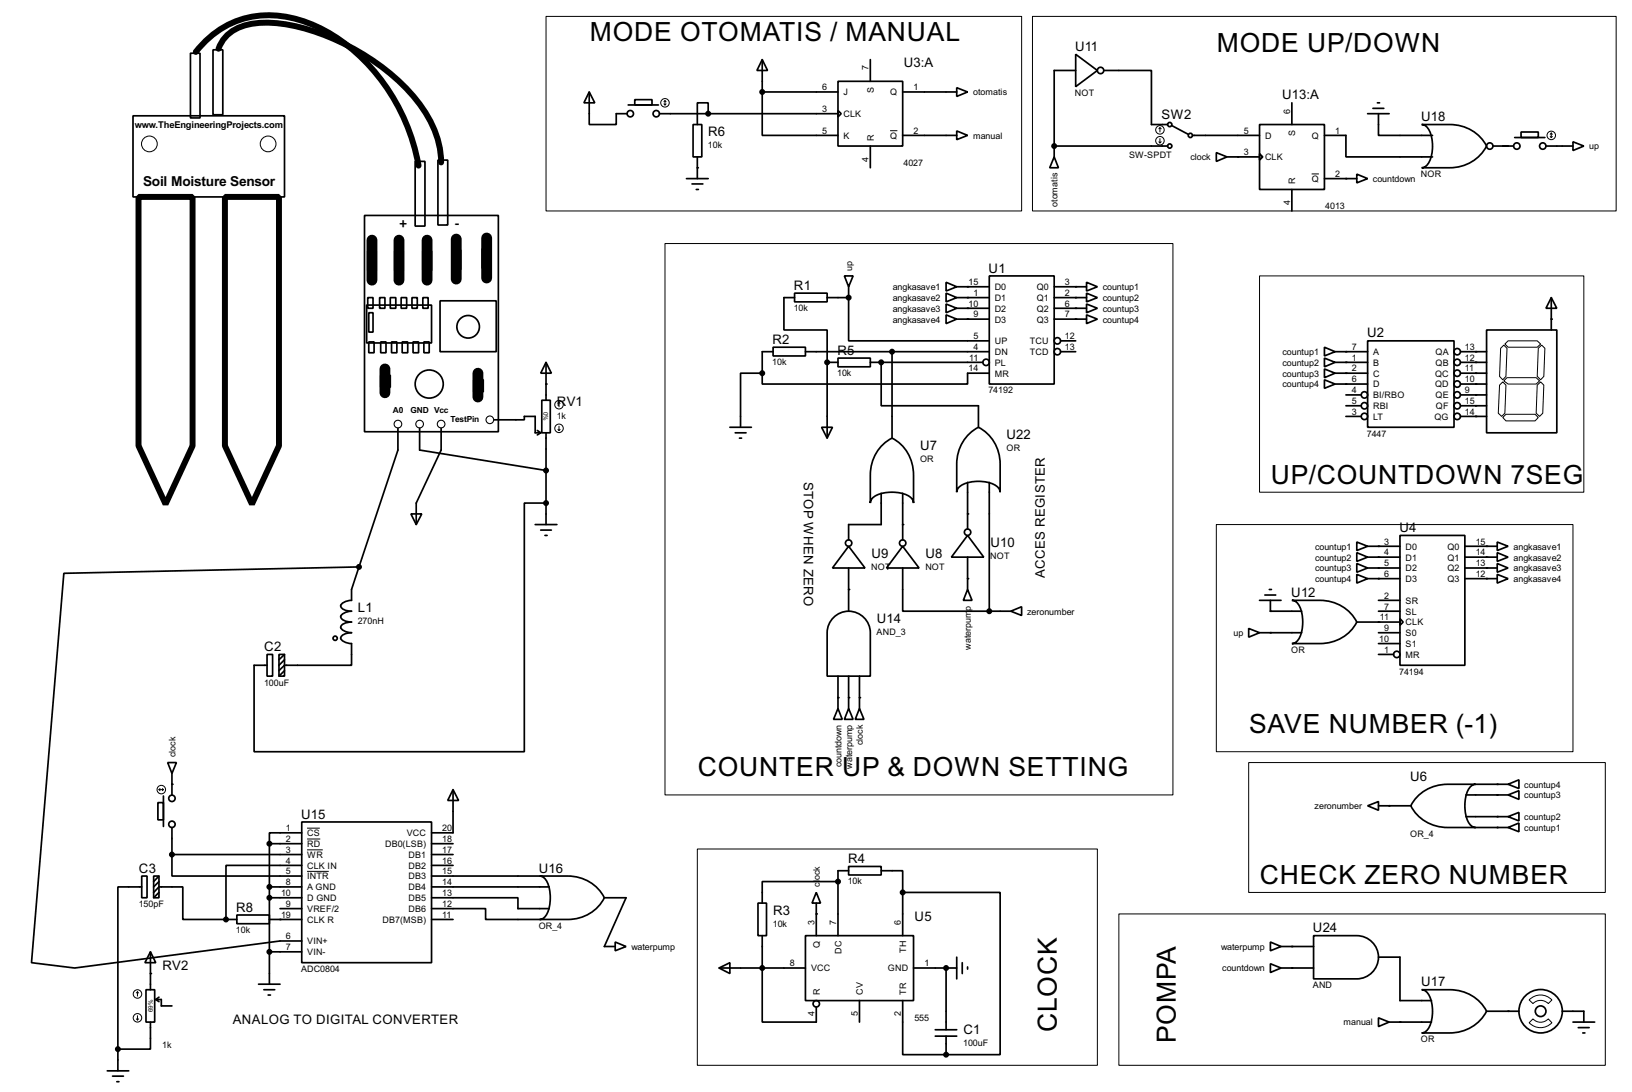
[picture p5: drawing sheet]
<svg xmlns="http://www.w3.org/2000/svg" width="383mm" height="256mm" viewBox="0 0 383 256" stroke-linecap="round" stroke-linejoin="round" font-family="sans-serif">
<g fill="#000">
<circle cx="163.9" cy="39.4" r=".2"/>
<circle cx="247.7" cy="34.3" r=".2"/>
<circle cx="290.9" cy="36.9" r=".2"/>
<circle cx="316.3" cy="42" r=".2"/>
<circle cx="199.4" cy="69.9" r=".2"/>
<circle cx="227.4" cy="72.4" r=".2"/>
<circle cx="227.4" cy="69.9" r=".2"/>
<circle cx="227.4" cy="75" r=".2"/>
<circle cx="227.4" cy="67.4" r=".2"/>
<circle cx="252.8" cy="69.9" r=".2"/>
<circle cx="252.8" cy="67.4" r=".2"/>
<circle cx="252.8" cy="75" r=".2"/>
<circle cx="252.8" cy="72.4" r=".2"/>
<circle cx="364.5" cy="75" r=".2"/>
<circle cx="128.3" cy="90.2" r=".2"/>
<circle cx="194.4" cy="85.1" r=".2"/>
<circle cx="207.1" cy="85.1" r=".2"/>
<circle cx="316.3" cy="82.6" r=".2"/>
<circle cx="316.3" cy="90.2" r=".2"/>
<circle cx="316.3" cy="87.7" r=".2"/>
<circle cx="316.3" cy="85.1" r=".2"/>
<circle cx="346.8" cy="82.6" r=".2"/>
<circle cx="346.8" cy="90.2" r=".2"/>
<circle cx="346.8" cy="85.1" r=".2"/>
<circle cx="346.8" cy="92.8" r=".2"/>
<circle cx="346.8" cy="87.7" r=".2"/>
<circle cx="346.8" cy="95.3" r=".2"/>
<circle cx="346.8" cy="97.8" r=".2"/>
<circle cx="199.4" cy="138.5" r=".2"/>
<circle cx="212.1" cy="123.2" r=".2"/>
<circle cx="227.4" cy="120.7" r=".2"/>
<circle cx="227.4" cy="135.9" r=".2"/>
<circle cx="323.9" cy="130.9" r=".2"/>
<circle cx="323.9" cy="133.4" r=".2"/>
<circle cx="323.9" cy="128.3" r=".2"/>
<circle cx="323.9" cy="135.9" r=".2"/>
<circle cx="349.3" cy="133.4" r=".2"/>
<circle cx="349.3" cy="130.9" r=".2"/>
<circle cx="349.3" cy="135.9" r=".2"/>
<circle cx="349.3" cy="128.3" r=".2"/>
<circle cx="298.5" cy="143.6" r=".2"/>
<circle cx="298.5" cy="148.6" r=".2"/>
<circle cx="323.9" cy="146.1" r=".2"/>
<circle cx="196.9" cy="163.9" r=".2"/>
<circle cx="199.4" cy="163.9" r=".2"/>
<circle cx="202" cy="163.9" r=".2"/>
<circle cx="40.4" cy="184.2" r=".2"/>
<circle cx="326.4" cy="189.3" r=".2"/>
<circle cx="351.8" cy="186.7" r=".2"/>
<circle cx="351.8" cy="194.4" r=".2"/>
<circle cx="351.8" cy="184.2" r=".2"/>
<circle cx="351.8" cy="191.8" r=".2"/>
<circle cx="53.1" cy="216" r=".2"/>
<circle cx="65.8" cy="216" r=".2"/>
<circle cx="191.8" cy="214.7" r=".2"/>
<circle cx="35.4" cy="228.7" r=".2"/>
<circle cx="222.3" cy="227.4" r=".2"/>
<circle cx="303.6" cy="227.4" r=".2"/>
<circle cx="303.6" cy="222.3" r=".2"/>
<circle cx="354.4" cy="237.5" r=".2"/>
<circle cx="222.3" cy="247.7" r=".2"/>
<circle cx="329" cy="240.1" r=".2"/>
</g>
<g fill="none" stroke="#000" stroke-width=".4">
<path d="M44.8 12.5h2.2v15.2h-2.2zM50.1 11.7h2.3v15.3h-2.3zM179.1 14l1.3 2.6h-2.5zM179.1 14v7.6M196.9 19.1h15.2v15.2h-15.2zM204.5 14v5.1M252.8 12.8l5.1 3.8-5.1 3.8zM252.8 16.6h-5.1v20.3M259.4 16.6h11.2v12.7h3.8M31.3 27.2h35.6v19.1h-35.6zM97.6 37.9h2.3v15.2h-2.3zM102.9 37.6h2.3v15.3h-2.3z"/>
<path d="M138.5 21.6l1.3 2.6h-2.6zM138.5 21.6v7.7h6.3v-2.6h2.6M147.6 24.7h7.1M149.2 23.4h4v1.3h-4zM155 26.7h41.9M162.9 29.3h2v7.6h-2zM163.9 36.9v5.1M166.4 26.7v-2.5h-2.5v5.1M179.1 21.6v10.2h17.8M179.1 21.6h17.8M196.9 26l.8 .7-.8 .8zM204.5 34.3v5.1"/>
<path d="M212.1 21.6h12.7M212.1 31.8h12.7M224.8 30.8l2.6 1-2.6 1zM224.8 20.6l2.6 1-2.6 1.1zM247.7 36.9l1 2.5h-2zM247.7 34.3h26.7M275.4 29.5l3.8 2.1M280.2 31.8h15.8M285.8 35.9l2.5 1-2.5 1zM288.3 36.9h7.7M296 29.3h15.2v15.2h-15.2zM296 36.1l.7 .8-.7 .7z"/>
<path d="M303.6 24.2v5.1M311.2 31.8h5.1v5.1h20.3M321.4 26.7h5M322.6 25.5h2.6M323.7 24.2h.5M323.9 26.7v5.1h12.7M334.1 29.3h6.6a9.6 9.6 0 0 1 8.6 5 9.6 9.6 0 0 1-8.6 5.1h-6.6a3.2 3.2 0 0 0 2.3-3.1 7.6 7.6 0 0 0-1.3-6.6zM350.8 34.3h4.9M355.9 32.3h7.1M357.4 31h4.1v1.3h-4.1zM363.3 34.3h6.3M369.6 33.3l2.6 1-2.6 1.1z"/>
<path d="M85.7 50.6h31.4v50.8h-31.4zM86.4 59h2v4.6h-2zM92.8 59h2v4.6h-2zM99.4 59h2v4.6h-2zM106.2 58.7h2.1v4.6h-2.1zM113.3 58.5h2.1v4.5h-2.1zM161.3 42h5.1M162.6 43.2h2.6M163.6 44.5h.5M303.6 44.5v5.1M311.2 42h7.6M318.8 40.9l2.6 1.1-2.6 1z"/>
<path d="M86.2 71.7h15.2v8.9h-15.2zM86.4 69.9h1.3v2.5h-1.3zM86.7 73.5h1v4.5h-1zM89.2 69.9h1.3v2.5h-1.3zM91.7 69.9h1.3v2.5h-1.3zM94.3 69.9h1.3v2.5h-1.3zM96.8 69.9h1.3v2.5h-1.3zM99.4 69.9h1.2v2.5h-1.2zM103.4 70.7h13.2v11.9h-13.2zM186.7 68.9h7.7v2h-7.7zM186.7 69.9h-2.5v7.6h10.2v7.6M194.4 69.9h5"/>
<path d="M198.4 64.8h2.1l-1.1 2.6zM199.4 69.9v10.2h33.1M199.4 67.4v2.5M222.3 66.3l2.5 1.1-2.5 1zM222.3 68.9l2.5 1-2.5 1zM222.3 71.4l2.5 1-2.5 1.1zM222.3 74l2.5 1-2.5 1zM224.8 69.9h7.7M224.8 67.4h7.7M224.8 72.4h7.7M224.8 75h7.7M232.5 64.8h15.2v25.4h-15.2z"/>
<path d="M247.7 69.9h7.6M247.7 67.4h7.6M247.7 72.4h7.6M247.7 75h7.6M255.3 74l2.6 1-2.6 1zM255.3 71.4l2.6 1-2.6 1.1zM255.3 68.9l2.6 1-2.6 1zM255.3 66.3l2.6 1.1-2.6 1zM349.3 77.5h16.5v24.2h-16.5zM364.5 69.9l1.3 2.5h-2.5zM364.5 69.9v7.6M86.7 80.3h1.2v2.6h-1.2z"/>
<path d="M89.5 80.3h1.2v2.6h-1.2zM89.5 88.2h2.2v2.8h-2.2zM92 80.3h1.3v2.6h-1.3zM94.5 80.3h1.3v2.6h-1.3zM97.1 80.3h1.3v2.6h-1.3zM99.6 80.3h1.3v2.6h-1.3zM111.3 89.2h2.3v2.8h-2.3zM116.1 98.6h7.1v-.8h2.6v3.9h1.3M127.3 94h2v7.7h-2zM128.3 85.1l1.3 2.6h-2.5zM128.3 85.1v8.9M179.1 87.7h-5.1v12.7"/>
<path d="M179.1 87.7v2.5h48.3v-2.5h5.1M181.7 81.6h7.6v2h-7.6zM181.7 82.6h-2.6v5.1M189.3 82.6h43.2M194.4 85.1v17.8M194.4 85.1h2.5M196.9 84.1h7.6v2.1h-7.6zM204.5 85.1h26.4M207.1 85.1v10.2h22.8v5.1M209.6 82.6v20.3M249.2 82.6h3.6M249.2 80.1h3.6"/>
<path d="M311.2 81.6l2.5 1-2.5 1zM311.2 84.1l2.5 1-2.5 1.1zM311.2 86.7l2.5 1-2.5 1zM311.2 89.2l2.5 1-2.5 1zM313.7 82.6h7.7M313.7 85.1h7.7M313.7 87.7h7.7M313.7 90.2h7.7M316.3 92.8h3.5M316.3 95.3h3.5M316.3 97.8h3.5M321.4 80.1h20.3v20.3h-20.3z"/>
<path d="M343.2 82.6h6.1M343.2 85.1h6.1M343.2 87.7h6.1M343.2 90.2h6.1M343.2 92.8h6.1M343.2 95.3h6.1M343.2 97.8h6.1M93.5 100.6v5.1l-9.1 27.5M98.6 100.6v5.1l29.7 4.8M103.7 100.6v5.1l-5.9 12.5v5M126.3 101.1l.8 .6M127.1 101.7l-.8 .5"/>
<path d="M128.3 118.2h-5.1v58.4h-63.5v-20.3h3.1M128.3 101.7v21.5M171.5 100.4h5.1M172.8 101.7h2.5M173.8 102.9h.5M193.1 100.4h2.5l-1.2 2.5zM207.1 115.9v7.3h-7.7v3.6M207.3 104.5l2.3-1.6a9.5 9.5 0 0 1 5.1 8.7v6.6a3.2 3.2 0 0 0-3.2-2.4 7.8 7.8 0 0 0-6.6 1.3l-.4 1.1v-6.6a9.9 9.9 0 0 1 2.8-7.1zM212.1 115.9v10.9M227.4 113.3v11M227.5 102.2l2.4-1.8a9.6 9.6 0 0 1 5.1 8.6v6.6a3.2 3.2 0 0 0-3.1-2.4 7.7 7.7 0 0 0-6.7 1.4l-.4 1v-6.6a9.9 9.9 0 0 1 2.7-6.8zM232.5 113.3v30.3"/>
<path d="M84.4 133.2l-1.8 5.3v2.5a2.68 2.68 0 0 0-2.5 1.3 2.27 2.27 0 0 0 2.5 1.3 2.68 2.68 0 0 0-2.5 1.2 2.33 2.33 0 0 0 2.5 1.3h-.6a2.03 2.03 0 0 0-1.9 1.3 2.68 2.68 0 0 0 2.5 1.2 2.33 2.33 0 0 0-2.5 1.3 2.68 2.68 0 0 0 2.5 1.3v5.1h-15.7l-1.3 1.2M84.4 133.2l-69.4 1.5-7.6 91.4 10.2 1.3 48.2-6.4h5.1M96.6 120.7h2.5l-1.3 2.5zM125.8 123.2h5.1M127.1 124.5h2.5M128.1 125.8h.5M199.4 128.3l3.9 5.1h-7.7zM199.4 133.4v10.2M212.1 128.3l3.9 5.1h-7.7zM212.1 133.4v10.2h20.4M227.4 138.5l1 2.5h-2zM227.4 125.8l3.8 5.1h-7.6z"/>
<path d="M227.4 130.9v7.6M297.2 139.8h2.6M298.3 138.5h.5M318.8 127.3l2.6 1-2.6 1zM318.8 129.8l2.6 1.1-2.6 1zM318.8 132.4l2.6 1-2.6 1zM318.8 134.9l2.6 1-2.6 1.1zM321.4 128.3h7.6M321.4 130.9h7.6M321.4 133.4h7.6M321.4 135.9h7.6M329 125.8h15.2v30.5h-15.2z"/>
<path d="M344.2 128.3h7.6M344.2 130.9h7.6M344.2 133.4h7.6M344.2 135.9h7.6M351.8 127.3l2.6 1-2.6 1zM351.8 129.8l2.6 1.1-2.6 1zM351.8 132.4l2.6 1-2.6 1zM351.8 134.9l2.6 1-2.6 1.1zM62.8 153.7h1.3v5.1h-1.3zM65.6 153.7h1.3v5.1h-1.3zM66.9 153.7l-1.3 1.3M66.9 155l-1.3 1.3"/>
<path d="M66.9 157.5l-1.3 1.3M195.6 145.4a5.1 5.1 0 0 1 5.6-1.5 5.1 5.1 0 0 1 3.3 4.7v10.2h-10.1v-10.2a5 5 0 0 1 1.2-3.2zM196.9 158.8v7.6M199.4 158.8v7.6M202 158.8v7.6M232.5 143.6h5M237.5 143.6l2.6-1.1v2.1zM293.4 147.6l2.6 1-2.6 1.1zM296 141h5M296 148.6h9.9M298.5 141v2.6h7.4M303.6 141h6.6a9.6 9.6 0 0 1 8.6 5.1 9.5 9.5 0 0 1-8.6 5.1h-6.6a3.2 3.2 0 0 0 2.3-3.2 7.8 7.8 0 0 0-1.3-6.6z"/>
<path d="M318.8 146.1h10.2M323.9 143.6h5.1M323.9 141h5.1M323.9 148.6h5.1M323.9 151.2h5.1M323.9 153.7h3.6M329 145.3l.7 .8-.7 .8zM39.4 179.1h2.1l-1.1 2.6zM196.9 166.4l1 2.6h-2zM199.4 166.4l1.1 2.6h-2.1zM202 166.4l1 2.6h-2zM37.1 188.5h1.3v4.1h-1.3z"/>
<path d="M38.4 187v7.1M40.4 181.7v5M40.4 194.4v6.3M63.3 198.2v33M63.3 198.2h7.6M70.9 193.1h30.5v33h-30.5zM70.9 195.6h-7.6v2.6M101.4 198.2h5.1M106.5 185.5l1.3 2.5h-2.6zM106.5 185.5v10.1h-5.1M321.4 189.3l2.5-1v2zM323.9 189.3h7.6"/>
<path d="M333.3 186.8a9.9 9.9 0 0 1 6.9-2.6h6.6a3.1 3.1 0 0 0-2.4 3.1 7.8 7.8 0 0 0 1.3 6.6l1.1 .5h-6.6a9.6 9.6 0 0 1-8.7-5.1l.5-.9zM344.5 191.8h9.9M344.5 186.7h9.9M346.8 194.4h7.6M346.8 184.2h7.6M354.4 194.4l2.5-1.1v2.1zM354.4 191.8l2.5-1v2zM354.4 186.7l2.5-1v2.1zM354.4 184.2l2.5-1v2zM33.3 205.8h1.3v5.1h-1.3zM33.3 208.3h-5.6v38.1M36.1 205.8h1.3v5.1h-1.3z"/>
<path d="M36.1 209.6l1.3-1.3h5.6v7.7h10.1M37.4 205.8l-1.3 1.3M37.4 207.1l-1.3 1.2M37.4 209.6l-1.3 1.3M40.4 200.7v5.1h30.5M40.4 200.7h30.5M53.1 216h2.6M55.7 214.9h7.6v2.1h-7.6zM63.3 210.9h7.6M63.3 208.3h7.6M63.3 216h7.6M65.8 213.4h5.1"/>
<path d="M70.9 203.3h-17.8v12.7M101.4 210.9h20.3v2.5h7.4M101.4 213.4h12.7v2.6h12.7M101.4 208.3h27.7M101.4 200.7h5.1M101.4 205.8h25.4M101.4 216h5.1M101.4 203.3h5.1M126.8 205.8h6.6a9.5 9.5 0 0 1 8.6 5.1 9.5 9.5 0 0 1-8.6 5.1h-6.6a3.2 3.2 0 0 0 2.3-3.2 7.9 7.9 0 0 0-1.3-6.6zM142 210.9h5.1l-5.1 11.4h2.6M178.1 212.1h2v7.7h-2zM179.1 219.8v20.3h12.7v-3.6"/>
<path d="M189.3 219.8h25.4v15.2h-25.4zM191.8 209.6l1 2.5h-2zM191.8 212.1v7.7M196.9 207.1h-17.8v5M199.4 203.5h7.7v2h-7.7zM199.4 204.5h-2.5v15.3M207.1 204.5h5v5.1M212.1 209.6h22.9v38.1h-12.7M212.1 209.6v10.2M308.7 219.8h10.1a5.1 5.1 0 0 1 5.1 5 5.1 5.1 0 0 1-5.1 5.1h-10.1zM34.3 232.5h2.1v7.6h-2.1zM35.4 223.6l1.2 2.5h-2.5z"/>
<path d="M35.4 223.6v8.9M36.6 234.8l.8 .5M36.6 234.8h1.3v1.5h2.5M37.4 234.2l-.8 .6M60.8 231.2h5M62 232.5h2.6M63 233.7h.6M63.3 223.6h7.6M144.6 221.3l2.5 1-2.5 1zM169 227.4l2.5-1.3v2.6zM169 227.4h20.3M202 235v5.1"/>
<path d="M212.1 235v12.7h10.2M214.7 227.4h10.1M222.3 227.4v14.5M224.8 224.8v5.1M226.1 226.1v2.6M227.4 227.1v.5M298.5 226.4l2.5 1-2.5 1zM298.5 221.3l2.5 1-2.5 1zM301 227.4h7.7M301 222.3h7.7M323.9 239.1l2.5 1-2.5 1zM323.9 224.8h5.1v10.2h7.4"/>
<path d="M334.1 232.5h6.6a9.6 9.6 0 0 1 8.6 5 9.6 9.6 0 0 1-8.6 5.1h-6.6a3.2 3.2 0 0 0 2.3-3.1 7.6 7.6 0 0 0-1.3-6.6zM349.3 237.5h7.6M367.1 237.5h5.1v2.6M25.2 251.5h5.1M26.5 252.8h2.5M27.5 254.1h.5M27.7 246.4v5.1M35.4 240.1v6.3h-7.7M219.8 241.9h5M219.8 243.4h5M222.3 243.4v4.3M326.4 240.1h10"/>
<path d="M369.6 240.1h5.1M370.9 241.4h2.5M371.9 242.6h.5"/>
<circle cx="258.6" cy="16.6" r=".75"/>
<circle cx="148.1" cy="26.7" r=".75"/>
<circle cx="154.2" cy="26.7" r=".75"/>
<circle cx="274.8" cy="29.3" r=".5"/>
<circle cx="274.8" cy="34.3" r=".5"/>
<circle cx="279.7" cy="31.8" r=".5"/>
<circle cx="350" cy="34.3" r=".75"/>
<circle cx="356.4" cy="34.3" r=".75"/>
<circle cx="362.5" cy="34.3" r=".75"/>
<circle cx="110" cy="76.8" r="2.65"/>
<circle cx="100.8" cy="90.2" r="3.3"/>
<circle cx="231.7" cy="85.1" r=".75"/>
<circle cx="248.4" cy="82.6" r=".75"/>
<circle cx="248.4" cy="80.1" r=".75"/>
<circle cx="320.6" cy="95.3" r=".75"/>
<circle cx="320.6" cy="92.8" r=".75"/>
<circle cx="320.6" cy="97.8" r=".75"/>
<circle cx="342.4" cy="90.2" r=".75"/>
<circle cx="342.4" cy="92.8" r=".75"/>
<circle cx="342.4" cy="97.8" r=".75"/>
<circle cx="342.4" cy="95.3" r=".75"/>
<circle cx="342.4" cy="85.1" r=".75"/>
<circle cx="342.4" cy="82.6" r=".75"/>
<circle cx="342.4" cy="87.7" r=".75"/>
<circle cx="199.4" cy="127.6" r=".75"/>
<circle cx="212.1" cy="127.6" r=".75"/>
<circle cx="227.3" cy="125" r=".75"/>
<circle cx="78.7" cy="149.9" r=".5"/>
<circle cx="328.2" cy="153.7" r=".75"/>
<circle cx="40.4" cy="193.6" r=".75"/>
<circle cx="40.4" cy="187.5" r=".75"/>
<circle cx="191.8" cy="235.8" r=".75"/>
<circle cx="362" cy="237.5" r="5.1"/>
<circle cx="362" cy="237.5" r="1.25"/>
</g>
<g fill="#000" stroke="#000" stroke-width=".4">
<circle cx="166.4" cy="26.7" r=".5"/>
<circle cx="179.1" cy="21.6" r=".5"/>
<circle cx="247.7" cy="34.3" r=".5"/>
<circle cx="199.4" cy="69.9" r=".5"/>
<circle cx="179.1" cy="87.7" r=".5"/>
<circle cx="194.3" cy="85.1" r=".5"/>
<circle cx="207" cy="85.1" r=".5"/>
<circle cx="209.6" cy="82.6" r=".5"/>
<circle cx="128.3" cy="118.2" r=".5"/>
<circle cx="128.3" cy="110.5" r=".5"/>
<circle cx="84.3" cy="133.2" r=".5"/>
<circle cx="232.4" cy="143.6" r=".5"/>
<circle cx="63.3" cy="198.2" r=".5"/>
<circle cx="40.4" cy="200.7" r=".5"/>
<circle cx="53.1" cy="216" r=".5"/>
<circle cx="63.3" cy="210.9" r=".5"/>
<circle cx="63.3" cy="208.3" r=".5"/>
<circle cx="196.9" cy="207.1" r=".5"/>
<circle cx="212.1" cy="209.6" r=".5"/>
<circle cx="63.3" cy="223.6" r=".5"/>
<circle cx="179.1" cy="227.4" r=".5"/>
<circle cx="222.3" cy="227.4" r=".5"/>
<circle cx="27.7" cy="246.4" r=".5"/>
<circle cx="222.3" cy="247.7" r=".5"/>
</g>
<g fill="none" stroke="#000" stroke-width=".23">
<path d="M128.3 3.9h111.8v45.7h-111.8zM242.6 3.9h137.2v45.7h-137.2zM156 24.4l.3 .3M156.3 23.7v1M156.3 23.7l-.3 .2M156.3 23.7l.2 .2M156.5 24.4l-.2 .3M209.2 30.7h1.7M272.3 33.3l.3 .3M272.6 30l.3 .3M272.6 30l-.3 .3M272.6 30v1"/>
<path d="M272.6 32.6v1M272.9 33.3l-.3 .3M364.3 32.1l.2 .2M364.5 31.3v1M364.5 31.3l-.2 .3M364.5 31.3l.3 .3M364.8 32.1l-.3 .2M156.3 57.2h119.3v129.5h-119.3zM308.2 40.9h1.7M296 64.8h76.2v50.8h-76.2zM131.4 94.5l.2 .3M131.4 94.5l-.3 .3"/>
<path d="M131.4 94.5v1.1M352.4 90.5l.7-.8 .8 .8-.3 6.6-.7 .7-.8-.7zM353.1 98.1l.8-.8h6.8l.8 .8-.8 .8h-6.8zM353.4 81.1l.7 .7-.2 6.6-.8 .8-.7-.8 .2-6.6zM353.6 80.8l.8-.7h6.8l.8 .7-.8 .8h-6.8zM354.1 88.7h6.9l.8 .8-.8 .7h-6.6l-1-.7zM361.2 90.5l.8-.8 .8 .8-.3 6.6-.7 .7-.8-.7zM361.5 81.8l.8-.7 .7 .7-.2 6.6-.8 .8-.8-.8zM131.1 100.9l.3 .2M131.4 100.1v1M131.6 100.9l-.2 .2M285.8 123.2h83.8v53.4h-83.8z"/>
<path d="M293.4 179.1h83.8v30.5h-83.8zM37.4 185.5h1M37.4 185.5l.2 .2M37.6 185.2l-.2 .3M38.2 185.2l.2 .3M38.4 185.5l-.2 .2M72.2 197.1h3.1M72.2 199.6h3.7M72.2 194.5h3M163.9 199.4h94v50.8h-94zM72.2 204.7h5.1M262.9 214.7h114.3v35.5h-114.3z"/>
<path d="M32.1 239.3l.2 .3M32.3 233l-.2 .2M32.3 233l.3 .2M32.3 233v1M32.3 238.6v1M32.6 239.3l-.3 .3M359.3 234.9a3.7 3.7 0 0 1 5.4 0l-.9 .8a2.54 2.54 0 0 0-3.6 0zM359.3 240.2l.9-.9a2.45 2.45 0 0 0 3.6 0l.9 .9a3.7 3.7 0 0 1-5.4 0z"/>
<circle cx="35.1" cy="33.8" r="1.85"/>
<circle cx="63" cy="33.8" r="1.85"/>
<circle cx="156.2" cy="24.2" r="1"/>
<circle cx="272.5" cy="30.5" r="1"/>
<circle cx="272.5" cy="33.1" r="1"/>
<circle cx="364.5" cy="31.8" r="1"/>
<circle cx="131.3" cy="95.1" r="1"/>
<circle cx="131.3" cy="100.6" r="1"/>
<circle cx="37.9" cy="185.5" r="1"/>
<circle cx="32.3" cy="233.5" r="1"/>
<circle cx="32.3" cy="239.1" r="1"/>
</g>
<path d="M46 12.2a21.7 21.7 0 0 1 25-7.3 41.9 41.9 0 0 1 24.3 23.8l1.3 3.2 1 3.5 .8 3.5M51.4 11.5a8.6 8.6 0 0 1 5.9-5.4 28.1 28.1 0 0 1 16.2 1.2 53.4 53.4 0 0 1 24.9 16.9 23.9 23.9 0 0 1 5.3 14M32.6 46.3h12.7v58.4l-6.4 13.7-6.3-13.7zM52.9 46.3h12.7v58.4l-6.4 13.7-6.3-13.7z" fill="none" stroke="#000" stroke-width="1.4"/>
<path d="M87.4 56.4v9.4M93.8 56.4v9.4M100.4 56.4v9.4M107.2 56.2v9.4M114.4 55.9v9.4M90.5 86.7v5.6M112.3 87.7v5.6" fill="none" stroke="#000" stroke-width="2.6"/>
<g fill="none" stroke="#000" stroke-width=".25">
<circle cx="93.5" cy="99.6" r=".9"/>
<circle cx="98.6" cy="99.6" r=".9"/>
<circle cx="103.6" cy="99.6" r=".9"/>
<circle cx="115.1" cy="98.6" r=".9"/>
</g>
<g font-size="7">
<text x="138.6" y="9.5">MODE OTOMATIS / MANUAL</text>
<text x="285.9" y="12.1">MODE UP/DOWN</text>
<text x="298.6" y="113.7">UP/COUNTDOWN 7SEG</text>
<text x="293.5" y="172.1">SAVE NUMBER (-1)</text>
<text x="164" y="182.3">COUNTER UP &amp; DOWN SETTING</text>
<text x="296.1" y="207.7">CHECK ZERO NUMBER</text>
<text x="248.3" y="242.5" transform="rotate(-90 248.3 242.5)">CLOCK</text>
<text x="276.2" y="245" transform="rotate(-90 276.2 245)">POMPA</text>
</g>
<g font-size="4.4">
<text x="93.8" y="53.6">+</text>
<text x="106.9" y="53.6">-</text>
</g>
<text font-size="3.6" x="33.6" y="43.6">Soil Moisture Sensor</text>
<g font-size="3.5">
<text x="252.6" y="12">U11</text>
<text x="212.4" y="15.8">U3:A</text>
<text x="301.3" y="23.3">U13:A</text>
<text x="273" y="27.9">SW2</text>
<text x="333.9" y="28.5">U18</text>
<text x="166.4" y="32">R6</text>
<text x="232.3" y="64">U1</text>
<text x="186.6" y="68.1">R1</text>
<text x="181.5" y="80.8">R2</text>
<text x="196.8" y="83.3">R5</text>
<text x="321.2" y="79.3">U2</text>
<text x="130.9" y="95.5">RV1</text>
<text x="216.2" y="105.6">U7</text>
<text x="236.5" y="103.1">U22</text>
<text x="188.9" y="113.1" transform="rotate(90 188.9 113.1)">STOP WHEN ZERO</text>
<text x="328.8" y="125">U4</text>
<text x="204.8" y="131">U9</text>
<text x="217.5" y="131">U8</text>
<text x="232.7" y="128.5">U10</text>
<text x="245.5" y="135.8" transform="rotate(-90 245.5 135.8)">ACCES REGISTER</text>
<text x="84.1" y="143.7">L1</text>
<text x="303.4" y="140.2">U12</text>
<text x="206" y="146.3">U14</text>
<text x="62.1" y="152.9">C2</text>
<text x="331.4" y="183.4">U6</text>
<text x="70.8" y="192.3">U15</text>
<text x="199.3" y="202.7">R4</text>
<text x="32.7" y="205">C3</text>
<text x="126.6" y="205">U16</text>
<text x="55.5" y="214.1">R8</text>
<text x="181.7" y="214.8">R3</text>
<text x="214.9" y="216.4">U5</text>
<text x="308.5" y="219">U24</text>
<text x="38.2" y="227.9">RV2</text>
<text x="333.9" y="231.7">U17</text>
<text x="54.7" y="240.4">ANALOG TO DIGITAL CONVERTER</text>
<text x="226.4" y="242.8">C1</text>
</g>
<text font-size="2.5" x="31.7" y="30">www.TheEngineeringProjects.com</text>
<g font-size="2.4">
<text x="204.1" y="16.6" transform="rotate(-90 204.1 16.6)">7</text>
<text x="193.2" y="21.2">6</text>
<text x="198.2" y="22.4">J</text>
<text x="205.3" y="21.8" transform="rotate(-90 205.3 21.8)">S</text>
<text x="209.2" y="22.4">Q</text>
<text x="214.7" y="21.2">1</text>
<text x="228.7" y="22.4">otomatis</text>
<text x="252.6" y="22.6">NOT</text>
<text x="193.2" y="26.3">3</text>
<text x="198.2" y="27.5">CLK</text>
<text x="303.2" y="26.7" transform="rotate(-90 303.2 26.7)">6</text>
<text x="166.4" y="34.9">10k</text>
<text x="193.2" y="31.4">5</text>
<text x="198.2" y="32.6">K</text>
<text x="205.3" y="33" transform="rotate(-90 205.3 33)">R</text>
<text x="209.2" y="32.6">Q</text>
<text x="214.7" y="31.4">2</text>
<text x="228.7" y="32.6">manual</text>
<text x="292.3" y="31.4">5</text>
<text x="297.2" y="32.6">D</text>
<text x="304.4" y="31.9" transform="rotate(-90 304.4 31.9)">S</text>
<text x="308.2" y="32.6">Q</text>
<text x="313.7" y="31.4">1</text>
<text x="373.4" y="35.1">up</text>
<text x="204.1" y="38" transform="rotate(-90 204.1 38)">4</text>
<text x="212.3" y="39.1">4027</text>
<text x="265.3" y="37">SW-SPDT</text>
<text x="279.7" y="37.7">clock</text>
<text x="292.3" y="36.4">3</text>
<text x="297.2" y="37.7">CLK</text>
<text x="313.7" y="41.6">2</text>
<text x="333.9" y="41.6">NOR</text>
<text x="304.4" y="43.2" transform="rotate(-90 304.4 43.2)">R</text>
<text x="308.2" y="42.7">Q</text>
<text x="322.6" y="42.7">countdown</text>
<text x="248.5" y="48.6" transform="rotate(-90 248.5 48.6)">otomatis</text>
<text x="303.2" y="48.2" transform="rotate(-90 303.2 48.2)">4</text>
<text x="311.4" y="49.2">4013</text>
<text x="200.2" y="63.5" transform="rotate(-90 200.2 63.5)">up</text>
<text x="209.8" y="68.1">angkasave1</text>
<text x="209.8" y="70.7">angkasave2</text>
<text x="227.6" y="67">15</text>
<text x="227.6" y="72">10</text>
<text x="228.8" y="69.5">1</text>
<text x="233.7" y="68.1">D0</text>
<text x="233.7" y="70.7">D1</text>
<text x="243.6" y="68.1">Q0</text>
<text x="243.6" y="70.7">Q1</text>
<text x="250.2" y="67">3</text>
<text x="250.2" y="69.5">2</text>
<text x="250.2" y="72">6</text>
<text x="259.1" y="70.7">countup2</text>
<text x="259.1" y="68.1">countup1</text>
<text x="186.5" y="73.1">10k</text>
<text x="209.8" y="73.2">angkasave3</text>
<text x="209.8" y="75.8">angkasave4</text>
<text x="228.8" y="74.6">9</text>
<text x="233.7" y="73.2">D2</text>
<text x="233.7" y="75.8">D3</text>
<text x="243.6" y="73.2">Q2</text>
<text x="243.6" y="75.8">Q3</text>
<text x="250.2" y="74.6">7</text>
<text x="259.1" y="75.8">countup4</text>
<text x="259.1" y="73.2">countup3</text>
<text x="228.8" y="79.7">5</text>
<text x="228.8" y="82.2">4</text>
<text x="233.7" y="80.8">UP</text>
<text x="233.7" y="83.4">DN</text>
<text x="242" y="80.8">TCU</text>
<text x="242" y="83.4">TCD</text>
<text x="250.2" y="79.7">12</text>
<text x="250.2" y="82.2">13</text>
<text x="301.4" y="83.4">countup1</text>
<text x="317.7" y="82.2">7</text>
<text x="322.6" y="83.4">A</text>
<text x="337.3" y="83.4">QA</text>
<text x="344.2" y="82.2">13</text>
<text x="181.5" y="85.8">10k</text>
<text x="196.7" y="88.4">10k</text>
<text x="227.6" y="87.3">14</text>
<text x="227.8" y="84.7">11</text>
<text x="233.7" y="85.9">PL</text>
<text x="233.7" y="88.5">MR</text>
<text x="301.4" y="85.9">countup2</text>
<text x="301.4" y="88.5">countup3</text>
<text x="317.7" y="84.7">1</text>
<text x="317.7" y="87.3">2</text>
<text x="317.7" y="89.8">6</text>
<text x="322.6" y="85.9">B</text>
<text x="322.6" y="88.5">C</text>
<text x="337.2" y="88.5">QC</text>
<text x="337.3" y="85.9">QB</text>
<text x="344.2" y="84.7">12</text>
<text x="344.2" y="87.3">11</text>
<text x="344.2" y="89.8">10</text>
<text x="232.3" y="92.4">74192</text>
<text x="301.4" y="91">countup4</text>
<text x="317.7" y="92.4">4</text>
<text x="317.7" y="94.9">5</text>
<text x="322.6" y="91">D</text>
<text x="322.6" y="93.6">BI/RBO</text>
<text x="337.2" y="91">QD</text>
<text x="337.3" y="93.6">QE</text>
<text x="344.2" y="92.4">9</text>
<text x="344.2" y="94.9">15</text>
<text x="130.8" y="98.4">1k</text>
<text x="317.7" y="97.4">3</text>
<text x="322.6" y="96.1">RBI</text>
<text x="322.6" y="98.6">LT</text>
<text x="337" y="98.6">QG</text>
<text x="337.4" y="96.1">QF</text>
<text x="344.2" y="97.4">14</text>
<text x="236.5" y="106">OR</text>
<text x="321.2" y="102.6">7447</text>
<text x="216.2" y="108.5">OR</text>
<text x="232.7" y="131.4">NOT</text>
<text x="309" y="129.1">countup1</text>
<text x="309" y="131.7">countup2</text>
<text x="325.3" y="127.9">3</text>
<text x="325.3" y="130.5">4</text>
<text x="330.3" y="129.1">D0</text>
<text x="330.3" y="131.7">D1</text>
<text x="340.1" y="129.1">Q0</text>
<text x="340.1" y="131.7">Q1</text>
<text x="346.8" y="127.9">15</text>
<text x="346.8" y="130.5">14</text>
<text x="355.7" y="129.1">angkasave1</text>
<text x="355.7" y="131.7">angkasave2</text>
<text x="204.7" y="133.9">NOT</text>
<text x="217.4" y="133.9">NOT</text>
<text x="309" y="134.2">countup3</text>
<text x="309" y="136.7">countup4</text>
<text x="325.3" y="133">5</text>
<text x="325.3" y="135.5">6</text>
<text x="330.3" y="134.2">D2</text>
<text x="330.3" y="136.7">D3</text>
<text x="340.1" y="134.2">Q2</text>
<text x="340.1" y="136.7">Q3</text>
<text x="346.8" y="133">13</text>
<text x="346.8" y="135.5">12</text>
<text x="355.7" y="134.2">angkasave3</text>
<text x="355.7" y="136.7">angkasave4</text>
<text x="228.2" y="143.4" transform="rotate(-90 228.2 143.4)">p</text>
<text x="325.3" y="140.6">2</text>
<text x="325.3" y="143.2">7</text>
<text x="330.3" y="141.8">SR</text>
<text x="84.1" y="146.6">270nH</text>
<text x="206" y="149.2">AND_3</text>
<text x="241.4" y="144.4">zeronumber</text>
<text x="289.9" y="149.4">up</text>
<text x="324.3" y="145.7">11</text>
<text x="325.3" y="148.2">9</text>
<text x="330.3" y="144.4">SL</text>
<text x="330.3" y="146.9">CLK</text>
<text x="330.3" y="149.4">S0</text>
<text x="228.2" y="152.6" transform="rotate(-90 228.2 152.6)">waterpum</text>
<text x="303.4" y="153.4">OR</text>
<text x="324.1" y="150.8">10</text>
<text x="325.3" y="153.3">1</text>
<text x="330.3" y="152">S1</text>
<text x="330.3" y="154.5">MR</text>
<text x="62.1" y="161">100uF</text>
<text x="328.8" y="158.5">74194</text>
<text x="41.2" y="177.8" transform="rotate(-90 41.2 177.8)">clock</text>
<text x="202.8" y="175" transform="rotate(-90 202.8 175)">clock</text>
<text x="197.7" y="180.2" transform="rotate(-90 197.7 180.2)">countdown</text>
<text x="200.2" y="180.5" transform="rotate(-90 200.2 180.5)">waterpump</text>
<text x="358.2" y="185">countup4</text>
<text x="308.9" y="190.1">zeronumber</text>
<text x="358.2" y="187.5">countup3</text>
<text x="67.2" y="197.8">2</text>
<text x="67.2" y="195.2">1</text>
<text x="72.2" y="196.4">CS</text>
<text x="95.6" y="196.4">VCC</text>
<text x="103.9" y="197.8">18</text>
<text x="103.9" y="195.2">20</text>
<text x="331.3" y="196.6">OR_4</text>
<text x="358.2" y="195.2">countup1</text>
<text x="358.2" y="192.6">countup2</text>
<text x="67.2" y="202.8">4</text>
<text x="67.2" y="200.3">3</text>
<text x="72.2" y="199">RD</text>
<text x="72.2" y="201.5">WR</text>
<text x="90.5" y="199">DB0(LSB)</text>
<text x="96" y="201.5">DB1</text>
<text x="103.9" y="202.8">16</text>
<text x="103.9" y="200.3">17</text>
<text x="67.2" y="207.9">8</text>
<text x="67.2" y="205.4">5</text>
<text x="72.2" y="204.1">CLK IN</text>
<text x="72.2" y="209.1">A GND</text>
<text x="72.2" y="206.6">INTR</text>
<text x="96" y="209.1">DB4</text>
<text x="96" y="206.6">DB3</text>
<text x="96" y="204.1">DB2</text>
<text x="103.9" y="207.9">14</text>
<text x="103.9" y="205.4">15</text>
<text x="192.6" y="208.3" transform="rotate(-90 192.6 208.3)">cl</text>
<text x="192.6" y="206.8" transform="rotate(-90 192.6 206.8)">ock</text>
<text x="199.2" y="207.7">10k</text>
<text x="32.6" y="213.1">150pF</text>
<text x="66.1" y="210.5">10</text>
<text x="66.1" y="215.5">19</text>
<text x="67.2" y="213">9</text>
<text x="72.2" y="214.2">VREF/2</text>
<text x="72.2" y="211.7">D GND</text>
<text x="96" y="214.2">DB6</text>
<text x="96" y="211.7">DB5</text>
<text x="103.9" y="215.5">11</text>
<text x="103.9" y="213">12</text>
<text x="103.9" y="210.5">13</text>
<text x="55.5" y="219.2">10k</text>
<text x="67.2" y="220.6">6</text>
<text x="72.2" y="221.8">VIN+</text>
<text x="72.2" y="216.8">CLK R</text>
<text x="89.9" y="216.8">DB7(MSB)</text>
<text x="126.6" y="218.2">OR_4</text>
<text x="181.6" y="217.8">10k</text>
<text x="191.4" y="217.2" transform="rotate(-90 191.4 217.2)">3</text>
<text x="196.5" y="217.2" transform="rotate(-90 196.5 217.2)">7</text>
<text x="211.7" y="217.2" transform="rotate(-90 211.7 217.2)">6</text>
<text x="67.2" y="223.2">7</text>
<text x="72.2" y="224.4">VIN-</text>
<text x="148.4" y="223.1">waterpump</text>
<text x="185.6" y="227">8</text>
<text x="192.6" y="222.7" transform="rotate(-90 192.6 222.7)">Q</text>
<text x="197.7" y="224.1" transform="rotate(-90 197.7 224.1)">DC</text>
<text x="212.9" y="223.9" transform="rotate(-90 212.9 223.9)">TH</text>
<text x="217.2" y="227">1</text>
<text x="286.9" y="223.1">waterpump</text>
<text x="70.7" y="228.3">ADC0804</text>
<text x="190.6" y="228.2">VCC</text>
<text x="192.6" y="233.7" transform="rotate(-90 192.6 233.7)">R</text>
<text x="202.8" y="233.7" transform="rotate(-90 202.8 233.7)">CV</text>
<text x="208.6" y="228.2">GND</text>
<text x="212.9" y="233.7" transform="rotate(-90 212.9 233.7)">TR</text>
<text x="287.2" y="228.2">countdown</text>
<text x="308.5" y="232.1">AND</text>
<text x="191.4" y="238.7" transform="rotate(-90 191.4 238.7)">4</text>
<text x="201.6" y="238.6" transform="rotate(-90 201.6 238.6)">5</text>
<text x="211.7" y="238.7" transform="rotate(-90 211.7 238.7)">2</text>
<text x="214.9" y="239.7">555</text>
<text x="226.3" y="245.7">100uF</text>
<text x="315.7" y="240.9">manual</text>
<text x="333.9" y="244.8">OR</text>
<text x="38.1" y="246.1">1k</text>
</g>
<g font-size="2.2">
<text x="92.3" y="97.1">A0</text>
<text x="96.5" y="97.1">GND Vcc</text>
<text x="105.9" y="99.1">TestPin</text>
</g>
<g font-size="1.7">
<text x="127.7" y="96.8" transform="rotate(90 127.7 96.8)">0%</text>
<text x="36" y="237.7" transform="rotate(-90 36 237.7)">69%</text>
</g>
</svg>
